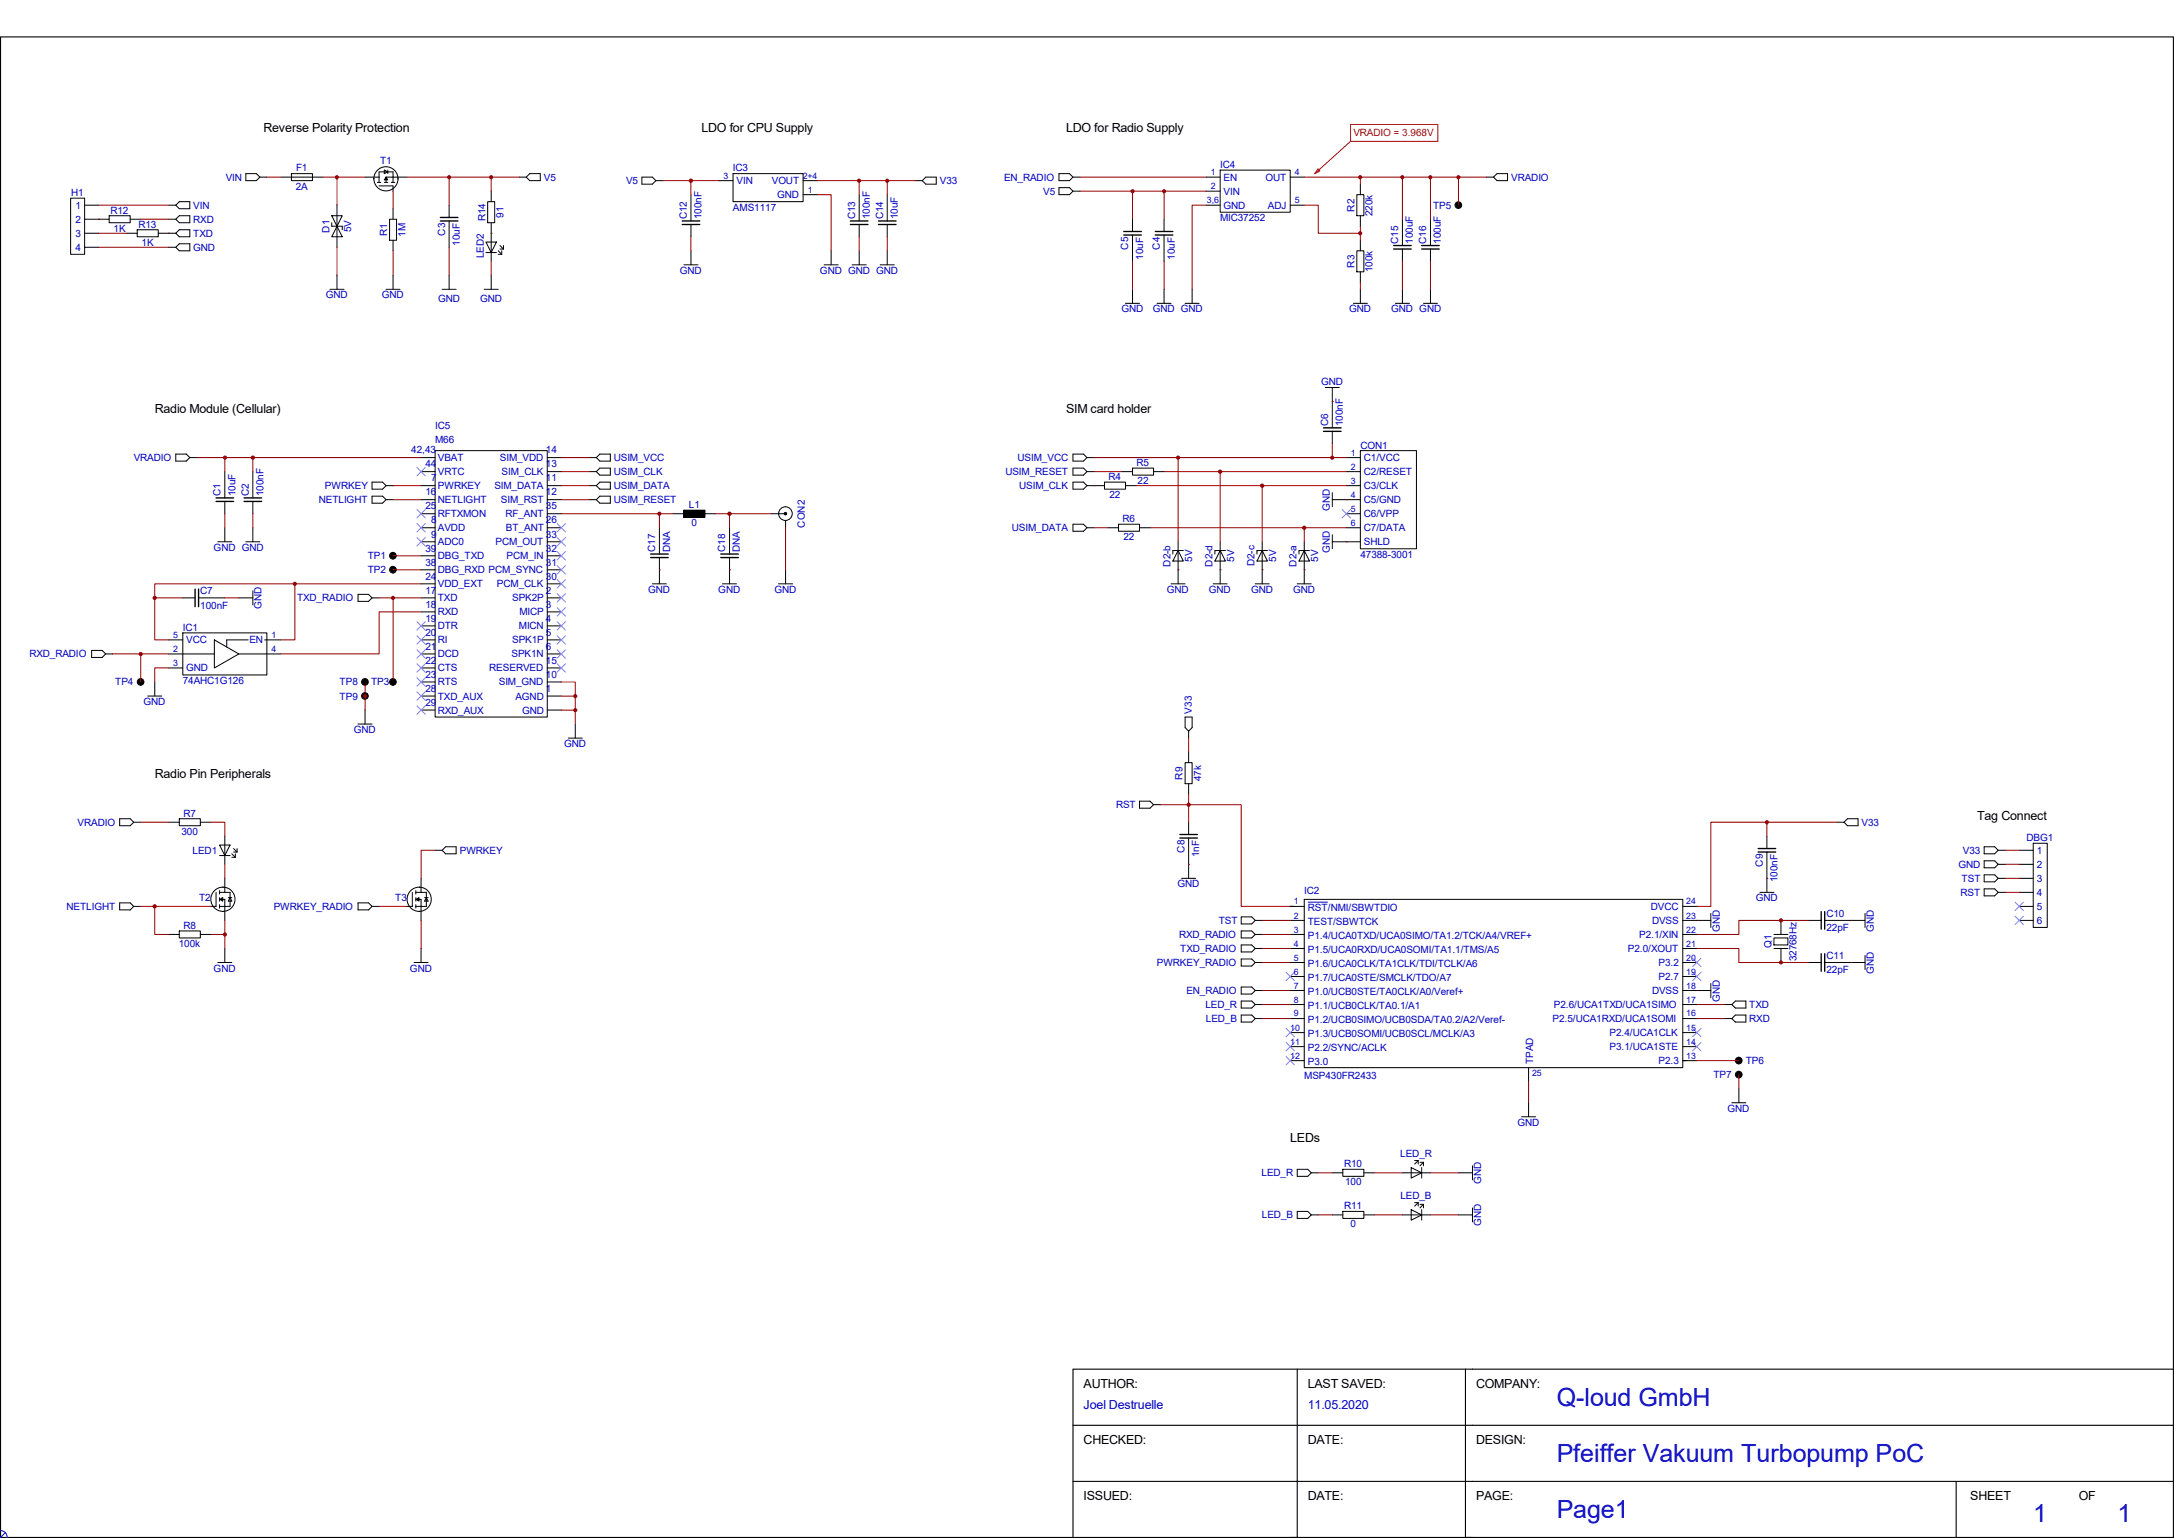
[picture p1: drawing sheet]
<svg xmlns="http://www.w3.org/2000/svg" width="420mm" height="297mm" viewBox="0 0 420 297" stroke-linecap="round" stroke-linejoin="round" font-family="sans-serif">
<path d="M.1 7.1h419.8v289.8h-419.8zM207.3 275.2h212.6M250.6 264.4v32.5h-1.3M283.1 264.4v32.5h1.4M419.9 264.4h-212.6v32.5M207.3 286.1h212.6M377.9 286.1v10.8" fill="none" stroke="#000" stroke-width=".21"/>
<g fill="none" stroke="#000" stroke-width=".19">
<path d="M13.6 38.3h2.7v10.8h-2.7zM16.3 39.6h2.8M32.6 39.6h1.4M34.6 38.9h2.1v1.4h-2.1l-.6-.7zM47.5 33.5h2l.7 .7-.7 .7h-2zM50.2 34.2h1.4M54.3 34.2h8.1M56.3 33.5h4.1v1.4h-4.1zM65.1 39.6v8.2M70.5 34.2h2.7M72.9 35.2h.7M73.2 35.2v-2h2.7v2"/>
<path d="M73.2 35.9h2.7v1M74.2 35.2h.7M74.2 32.9l.7 .3-.7 .3zM74.6 34.2l.3 .5h-.7zM74.6 34.2h4M74.6 34.2v1M74.9 32.9v.6M75.6 35.2h.7M86.8 39.6v2.4M94.2 38.9h1.4v4.1h-1.4zM94.9 36.9v2M100.3 34.2h1.4"/>
<path d="M101.7 34.2l.6-.7h2.1v1.4h-2.1zM124 34.2h2l.7 .7-.7 .7h-2zM126.7 34.9h1.4M133.5 37.6v5.1M138.9 34.9h2.7M141.6 33.5h13.5v5.4h-13.5zM155.1 34.9h2.8M155.1 37.6h2.8M166 37.6v5.1M171.4 37.6v5.1M176.8 34.9h1.4M178.8 34.2h2.1v1.4h-2.1l-.6-.7z"/>
<path d="M204.6 33.5h2l.7 .7-.7 .7h-2zM204.6 36.2h2l.7 .7-.7 .7h-2zM207.3 34.2h1.3M207.3 36.9h1.3M233 34.2h2.7M233 36.9h2.7M233 39.6h2.7M235.7 32.9h13.6v8.1h-13.6zM249.3 34.2h2.7M249.3 39.6h2.7M262.1 37.6h1.4v4.1h-1.4zM262.8 35.6v2"/>
<path d="M287.2 34.2h1.3M288.5 34.2l.7-.7h2v1.4h-2zM16.3 42.3h4.8M16.3 45h2.8M16.3 47.8h2.8M21.1 41.7h4.1v1.3h-4.1zM24.5 45h2M25.2 42.3h2M26.5 44.4h4.1v1.3h-4.1zM30.6 45h3.4M32.6 42.3h1.4M32.6 47.8h1.4"/>
<path d="M34 42.3l.6-.6h2.1v1.3h-2.1zM34 45l.6-.6h2.1v1.3h-2.1zM34.6 47.1h2.1v1.3h-2.1l-.6-.6zM63.7 55.9h2.8M64.1 41.7h2l-1 2zM64.1 43v.7h2v.7M65.1 43.7l1 2h-2zM65.1 53.2v2.7M74.6 55.9h2.7M75.3 42.3h1.3v4.1h-1.3zM75.9 40.3v2M75.9 46.4v2"/>
<path d="M75.9 53.2v2.7M85.4 55.9h2.7M86.8 42.7v5.1M86.8 53.2v2.7M93.5 55.9h2.7M93.9 46.7h2l-1 2.1zM93.9 48.8h2M94.9 43v7.5M94.9 53.2v2.7M96.2 49.1h.7M96.2 48.4l.7 .7M96.6 48.1h.7"/>
<path d="M96.6 47.4l.7 .7M96.9 48.4v.7M97.3 47.4v.7M132.1 51.1h2.7M133.5 43.4v2.3M133.5 48.4v2.7M159.2 51.1h2.7M160.6 48.4v2.7M164.6 51.1h2.7M166 43.4v2.3M166 48.4v2.7M170 51.1h2.8"/>
<path d="M171.4 43.4v2.3M171.4 48.4v2.7M217.4 58.6h2.7M218.8 42.3v2.4M218.8 45.4v5.1M218.8 55.9v2.7M223.5 58.6h2.7M224.9 42.3v2.4M224.9 45.4v5.1M224.9 55.9v2.7M228.9 58.6h2.8M230.3 55.9v2.7"/>
<path d="M261.4 58.6h2.8M262.1 48.4h1.4v4.1h-1.4zM262.8 41.7v2M262.8 46.4v2M262.8 52.5v2M262.8 55.9v2.7M269.6 58.6h2.7M270.9 42.3v5.1M270.9 48.1v2.4M270.9 55.9v2.7M275 58.6h2.7M276.3 42.3v5.1"/>
<path d="M276.3 48.1v2.4M276.3 55.9v2.7M256 74.8h2.7M257.4 74.8v7.8M34 87.7h2l.7 .7-.7 .6h-2zM36.7 88.4h1.3M43.4 91.1v5.1M43.4 96.8v2.4M48.8 91.1v5.1M48.8 96.8v2.4M71.9 93.1h2l.7 .7-.7 .7h-2zM71.9 95.8h2l.7 .7-.7 .7h-2z"/>
<path d="M74.6 93.8h1.3M74.6 96.5h1.3M81.3 88.4h2.8M81.3 93.8h2.8M81.3 91.1h2.8M81.3 96.5h2.8M81.3 99.2h2.8M84.1 87h21.6v51.5h-21.6zM105.7 88.4h2.7M105.7 93.8h2.7M105.7 91.1h2.7M105.7 96.5h2.7"/>
<path d="M105.7 99.2h2.7M113.8 88.4h1.4M113.8 93.8h1.4M113.8 91.1h1.4M113.8 96.5h1.4M115.9 87.7h2v1.3h-2l-.7-.6zM115.9 93.1h2v1.4h-2l-.7-.7zM115.9 90.4h2v1.4h-2l-.7-.7zM115.9 95.8h2v1.4h-2l-.7-.7zM130.1 99.2h2M132.1 98.5h4.1v1.4h-4.1zM136.2 99.2h2"/>
<path d="M149.1 99.2h2.7M207.3 87.7h2l.7 .7-.7 .6h-2zM207.3 90.4h2l.7 .7-.7 .7h-2zM207.3 93.1h2l.7 .7-.7 .7h-2zM210 88.4h1.3M210 93.8h3.4M210 91.1h1.3M213.4 93.1h4v1.4h-4zM216.8 91.1h2M217.4 93.8h2.1M218.8 90.4h4.1v1.4h-4.1zM222.9 91.1h2"/>
<path d="M257.4 83.3v2.4M257.4 95.1v2.8M257.4 96.5h5.4M260.1 88.4h2.7M260.1 93.8h2.7M260.1 91.1h2.7M260.1 99.2h2.7M262.8 87h10.8v19h-10.8zM35.3 115.5h2.4M38.4 115.5h5M42.1 104.6h2.7M43.4 101.9v2.7"/>
<path d="M46.1 115.5h2.7M47.5 104.6h2.7M48.8 101.9v2.7M48.8 114.1v2.7M69.2 114.8h2l.7 .7-.7 .6h-2zM71.9 115.5h1.3M81.3 104.6h2.8M81.3 101.9h2.8M81.3 112.7h2.8M81.3 115.5h2.8M81.3 107.3h2.8M81.3 110h2.8"/>
<path d="M81.3 118.2h2.8M105.7 104.6h2.7M105.7 101.9h2.7M105.7 112.7h2.7M105.7 115.5h2.7M105.7 107.3h2.7M105.7 110h2.7M105.7 118.2h2.7M126 112.7h2.7M127.4 101.9v5.1M127.4 107.7v5M139.6 112.7h2.7"/>
<path d="M140.9 101.9v5.1M140.9 107.7v5M150.4 112.7h2.7M151.8 100.6v1.3M151.8 110v2.7M207.3 101.2h2l.7 .7-.7 .7h-2zM210 101.9h1.3M214.1 101.9h2M216.1 101.2h4v1.4h-4zM220.1 101.9h2.1M226.2 112.7h2.7M227.6 106.3l1 2h-2z"/>
<path d="M227.6 104.6v8.1M228.6 106.3h-2v.7M234.4 112.7h2.7M235.7 106.3l1 2h-2zM235.7 104.6v8.1M236.7 106.3h-2v.7M242.5 112.7h2.7M243.8 106.3l1.1 2h-2.1zM243.8 104.6v8.1M244.9 106.3h-2.1v.7M250.6 112.7h2.7M252 106.3l1 2h-2.1z"/>
<path d="M252 104.6v8.1M253 106.3h-2.1v.7M257.4 104.6h5.4M257.4 103.3v2.7M260.1 101.9h2.7M17.7 125.6h2l.7 .7-.7 .7h-2zM20.4 126.3h1.4M28.5 134.4h2.7M29.9 131.7v2.7M32.6 126.3h8.8M32.6 123.6h2.7M32.6 129h2.7"/>
<path d="M35.3 122.2h16.3v8.1h-16.3zM41.4 123.6l4.7 2.7-4.7 2.7zM46.1 126.3h8.2M47.9 123.6h-4.1v1.3M51.1 123.6h3.2M69.2 139.8h2.7M70.5 137.1v2.7M81.3 134.4h2.8M81.3 126.3h2.8M81.3 123.6h2.8M81.3 129h2.8M81.3 120.9h2.8"/>
<path d="M81.3 131.7h2.8M81.3 137.1h2.8M105.7 134.4h2.7M105.7 126.3h2.7M105.7 123.6h2.7M105.7 129h2.7M105.7 120.9h2.7M105.7 131.7h2.7M105.7 137.1h2.7M111.1 139.8v2.7M228.9 138.5h1.4v2l-.7 .7-.7-.7zM23.1 158.1h2.1l.6 .7-.6 .7h-2.1z"/>
<path d="M25.8 158.8h1.4M32.6 158.8h2M34.6 158.1h4.1v1.4h-4.1zM38.7 158.8h2M109.8 142.5h2.7M220.1 154.7h2.1l.7 .7-.7 .7h-2.1zM222.9 155.4h1.3M228.9 147.3h1.4v4h-1.4zM229.6 141.2v1.3M229.6 145.2v2.1M229.6 151.3v2.1M229.6 158.8v2.4"/>
<path d="M354.9 158.8h1.3M356.9 158.1h2v1.4h-2l-.7-.7zM23.1 174.4h2.1l.6 .6-.6 .7h-2.1zM25.8 175h1.4M34.6 179.8h4.1v1.3h-4.1zM41.7 172.3v2.7h-1M42.4 163.2h2l-1 2zM42.4 173.7h1v4M42.4 172.3h2v2.7h-2M42.4 172v.7M42.4 173.3v.7M42.4 174.7v.7"/>
<path d="M42.4 165.2h2M42.5 173.7l.5-.4v.7zM43.4 161.5v5.4M43.4 169.6v2.7M44.1 173.3h.7M44.4 173.3l.4 .7h-.7zM44.8 165.6h.7M44.8 164.9l.7 .7M45.1 164.5h.7M45.1 163.9l.7 .6M45.5 164.9v.7M45.8 163.9v.6"/>
<path d="M69.2 174.4h2l.7 .6-.7 .7h-2zM71.9 175h1.3M79.7 172.3v2.7h-1.1M80.3 172.3h2.1v2.7h-2.1M80.3 173.7h1v4M80.3 172v.7M80.3 173.3v.7M80.3 174.7v.7M80.4 173.7l.5-.4v.7zM81.3 169.6v2.7M82 173.3h.7M82.4 173.3l.3 .7h-.7z"/>
<path d="M84.1 164.2h1.3M86.1 163.5h2v1.4h-2l-.7-.7zM228.3 169.6h2.7M229.6 161.8v7.8M239.8 177.1h2l.7 .6-.7 .7h-2zM239.8 179.8h2l.7 .7-.7 .6h-2zM242.5 177.7h1.3M249.3 175h2.7M249.3 177.7h2.7M252 173.7h73.1v32.5h-73.1zM325.1 175h2.7M325.1 177.7h5.4"/>
<path d="M330.5 176.4v2.7M340 172.3h2.7M341.3 161.5v2.4M341.3 164.5v7.8M344.1 177.7v2.8M349.5 177.7h2.3M352.5 177.7h7.8M360.3 176.4v2.7M383.3 163.5h2l.7 .7-.7 .7h-2zM383.3 166.2h2l.7 .7-.7 .7h-2zM383.3 168.9h2l.7 .7-.7 .7h-2zM383.3 171.7h2l.7 .6-.7 .7h-2z"/>
<path d="M386 164.2h1.4M386 169.6h1.4M386 172.3h1.4M386 166.9h1.4M390.1 175h2.7M390.1 164.2h2.7M390.1 169.6h2.7M390.1 172.3h2.7M390.1 166.9h2.7M390.1 177.7h2.7M392.8 162.8h2.7v16.3h-2.7zM32.6 180.5h2"/>
<path d="M38.7 180.5h2M42.1 185.9h2.7M43.4 183.2v2.7M80 185.9h2.7M81.3 183.2v2.7M239.8 190.6h2l.7 .7-.7 .7h-2zM239.8 182.5h2l.7 .7-.7 .6h-2zM239.8 185.2h2l.7 .7-.7 .7h-2zM239.8 193.3h2l.7 .7-.7 .7h-2zM239.8 196h2l.7 .7-.7 .7h-2zM242.5 185.9h1.3M242.5 191.3h1.3"/>
<path d="M242.5 180.5h1.3M242.5 183.2h1.3M242.5 196.7h1.3M242.5 194h1.3M249.3 185.9h2.7M249.3 191.3h2.7M249.3 180.5h2.7M249.3 183.2h2.7M249.3 196.7h2.7M249.3 194h2.7M249.3 188.6h2.7M249.3 199.4h2.7"/>
<path d="M325.1 185.9h2.7M325.1 191.3h5.4M325.1 180.5h2.7M325.1 183.2h2.7M325.1 196.7h2.7M325.1 194h2.7M325.1 188.6h2.7M325.1 199.4h2.7M330.5 189.9v2.7M333.2 196.7h1.4M333.2 194h1.4M335.2 196h2.1v1.4h-2.1l-.6-.7z"/>
<path d="M335.2 193.3h2.1v1.4h-2.1l-.6-.7zM342.7 181.1h2.7v1.4h-2.7zM342.7 180.5h2.7M342.7 183.2h2.7M344.1 183.2v2.7M349.5 185.9h2.3M352.5 185.9h7.8M360.3 184.5v2.7M249.3 204.8h2.7M249.3 202.1h2.7M293.9 215.7h2.8M295.3 206.2v2.7"/>
<path d="M295.3 213v2.7M325.1 204.8h2.7M325.1 202.1h2.7M334.6 213h2.7M335.9 210.2v2.8M250.6 225.8h2l.7 .7-.7 .7h-2zM250.6 233.9h2l.7 .7-.7 .7h-2zM253.3 226.5h1.4M253.3 234.6h1.4M257.4 226.5h2M257.4 234.6h2M259.4 225.8h4.1v1.4h-4.1z"/>
<path d="M259.4 233.9h4.1v1.4h-4.1zM263.5 226.5h2M263.5 234.6h2M270.9 226.5h5.4M270.9 234.6h5.4M272.6 233.6l2.1 1-2.1 1zM272.6 225.5l2.1 1-2.1 1zM273.3 232.2h.7M273.3 224.1h.7M274 224.1v.7M274 232.2v.7M274 232.2l-.7 .7"/>
<path d="M274 224.1l-.7 .7M274.3 232.6h.7M274.3 224.5h.7M274.7 225.5v2M274.7 233.6v2M275 224.5v.6M275 232.6v.7M275 232.6l-.7 .7M275 224.5l-.7 .6M281.8 226.5h2.7M281.8 234.6h2.7M284.5 225.1v2.7"/>
<path d="M284.5 233.3v2.7"/>
<circle cx="74.6" cy="34.5" r="2.33"/>
<circle cx="281.7" cy="39.6" r=".64"/>
<circle cx="151.7" cy="99.2" r="1.32"/>
<circle cx="151.7" cy="99.2" r=".24"/>
<circle cx="75.9" cy="110" r=".64"/>
<circle cx="75.9" cy="107.3" r=".64"/>
<circle cx="27.2" cy="131.7" r=".64"/>
<circle cx="70.5" cy="134.4" r=".64"/>
<circle cx="70.5" cy="131.7" r=".64"/>
<circle cx="75.9" cy="131.7" r=".64"/>
<circle cx="43.1" cy="173.7" r="2.34"/>
<circle cx="81" cy="173.7" r="2.34"/>
<circle cx="335.9" cy="204.8" r=".64"/>
<circle cx="335.9" cy="207.5" r=".64"/>
</g>
<g fill="none" stroke="#000" stroke-width=".26">
<path d="M85.1 42h3.4M85.1 42.7h3.4M131.8 42.7h3.4M131.8 43.4h3.4M164.3 42.7h3.4M164.3 43.4h3.4M169.7 42.7h3.4M169.7 43.4h3.4M217.1 44.7h3.4M217.1 45.4h3.4M223.2 44.7h3.4M223.2 45.4h3.4"/>
<path d="M269.2 48.1h3.4M269.2 47.4h3.4M274.7 48.1h3.3M274.7 47.4h3.3M41.7 96.8h3.4M41.7 96.2h3.4M47.2 96.8h3.3M47.2 96.2h3.3M255.7 83.3h3.4M255.7 82.6h3.4M37.7 113.8v3.4M38.4 113.8v3.4"/>
<path d="M125.7 107.7h3.4M125.7 107h3.4M139.2 107.7h3.4M139.2 107h3.4M227.9 161.2h3.4M227.9 161.8h3.4M339.7 163.9h3.3M339.7 164.5h3.3M351.8 176.1v3.3M352.5 176.1v3.3M351.8 184.2v3.4M352.5 184.2v3.4"/>
</g>
<g fill="#000">
<path d="M74.6 34.2l.3 .5h-.7zM42.5 173.7l.5-.4v.7zM80.4 173.7l.5-.4v.7z"/>
<path d="M132.1 98.5h4.1v1.4h-4.1z" fill-rule="evenodd"/>
<path d="M151.5 99.1l.3-.2 .2 .2v.2l-.2 .2-.3-.2z" fill-rule="evenodd"/>
<circle cx="281.8" cy="39.6" r=".68"/>
<circle cx="75.9" cy="107.3" r=".68"/>
<circle cx="75.9" cy="110" r=".68"/>
<circle cx="27.2" cy="131.7" r=".68"/>
<circle cx="70.5" cy="134.4" r=".68"/>
<circle cx="70.5" cy="131.7" r=".68"/>
<circle cx="75.9" cy="131.7" r=".68"/>
<circle cx="335.9" cy="204.8" r=".68"/>
<circle cx="335.9" cy="207.5" r=".68"/>
</g>
<circle cx="29.9" cy="115.5" r=".42" fill="#910000"/>
<path d="M80.5 98.4l1.7 1.6M82.2 98.4l-1.7 1.6" fill="none" stroke="#8080ff" stroke-width=".19"/>
<circle cx="262.8" cy="34.2" r=".4" fill="#910000"/>
<path d="M80.5 130.9l1.7 1.6M82.2 130.9l-1.7 1.6M327 201.3l1.6 1.6M328.6 201.3l-1.6 1.6" fill="none" stroke="#8080ff" stroke-width=".19"/>
<g fill="#910000">
<circle cx="65.1" cy="34.2" r=".4"/>
<circle cx="29.9" cy="175" r=".42"/>
</g>
<path d="M80.5 101.1l1.7 1.6M82.2 101.1l-1.7 1.6M248.5 198.6l1.6 1.6M250.1 198.6l-1.6 1.6" fill="none" stroke="#8080ff" stroke-width=".19"/>
<circle cx="252" cy="101.9" r=".42" fill="#910000"/>
<path d="M80.5 136.3l1.7 1.6M82.2 136.3l-1.7 1.6" fill="none" stroke="#8080ff" stroke-width=".19"/>
<g fill="#910000">
<circle cx="140.9" cy="99.2" r=".42"/>
<circle cx="86.8" cy="34.2" r=".4"/>
</g>
<path d="M80.5 90.3l1.7 1.6M82.2 90.3l-1.7 1.6M107.6 103.8l1.6 1.6M107.6 109.2l1.6 1.7M109.2 103.8l-1.6 1.6M109.2 109.2l-1.6 1.7" fill="none" stroke="#8080ff" stroke-width=".19"/>
<g fill="#910000">
<circle cx="235.7" cy="91.1" r=".42"/>
<circle cx="171.4" cy="34.9" r=".4"/>
</g>
<path d="M80.5 125.5l1.7 1.6M82.2 125.5l-1.7 1.6" fill="none" stroke="#8080ff" stroke-width=".19"/>
<g fill="#910000">
<circle cx="70.5" cy="134.4" r=".4"/>
<circle cx="27.2" cy="126.3" r=".4"/>
</g>
<path d="M107.6 120.1l1.6 1.6M109.2 120.1l-1.6 1.6M248.5 187.8l1.6 1.6M250.1 187.8l-1.6 1.6M248.5 201.3l1.6 1.6M250.1 201.3l-1.6 1.6" fill="none" stroke="#8080ff" stroke-width=".19"/>
<circle cx="243.8" cy="93.8" r=".42" fill="#910000"/>
<path d="M107.6 122.8l1.6 1.6M109.2 122.8l-1.6 1.6M389.3 174.2l1.6 1.7M390.9 174.2l-1.6 1.7M327 187.8l1.6 1.6M328.6 187.8l-1.6 1.6" fill="none" stroke="#8080ff" stroke-width=".19"/>
<circle cx="341.3" cy="158.8" r=".4" fill="#910000"/>
<path d="M107.6 117.4l1.6 1.6M109.2 117.4l-1.6 1.6M80.5 122.8l1.7 1.6M82.2 122.8l-1.7 1.6" fill="none" stroke="#8080ff" stroke-width=".19"/>
<circle cx="257.4" cy="88.4" r=".4" fill="#910000"/>
<path d="M107.6 101.1l1.6 1.6M109.2 101.1l-1.6 1.6" fill="none" stroke="#8080ff" stroke-width=".19"/>
<g fill="#910000">
<circle cx="166" cy="34.9" r=".4"/>
<circle cx="224.9" cy="36.9" r=".4"/>
</g>
<path d="M107.6 128.2l1.6 1.6M109.2 128.2l-1.6 1.6" fill="none" stroke="#8080ff" stroke-width=".19"/>
<g fill="#910000">
<circle cx="111.1" cy="134.4" r=".4"/>
<circle cx="56.9" cy="112.7" r=".4"/>
<circle cx="111.1" cy="137.1" r=".4"/>
<circle cx="133.5" cy="34.9" r=".42"/>
<circle cx="43.4" cy="88.4" r=".4"/>
</g>
<path d="M389.3 176.9l1.6 1.7M390.9 176.9l-1.6 1.7" fill="none" stroke="#8080ff" stroke-width=".19"/>
<circle cx="276.3" cy="34.2" r=".4" fill="#910000"/>
<path d="M107.6 106.5l1.6 1.6M109.2 106.5l-1.6 1.6M80.5 133.6l1.7 1.6M82.2 133.6l-1.7 1.6" fill="none" stroke="#8080ff" stroke-width=".19"/>
<g fill="#910000">
<circle cx="262.8" cy="45" r=".4"/>
<circle cx="227.6" cy="88.4" r=".4"/>
</g>
<path d="M80.5 103.8l1.7 1.6M82.2 103.8l-1.7 1.6" fill="none" stroke="#8080ff" stroke-width=".19"/>
<g fill="#910000">
<circle cx="344.1" cy="177.7" r=".4"/>
<circle cx="127.4" cy="99.2" r=".4"/>
<circle cx="75.9" cy="115.5" r=".4"/>
</g>
<path d="M259.3 98.4l1.6 1.6M260.9 98.4l-1.6 1.6M80.5 120.1l1.7 1.6M80.5 128.2l1.7 1.6M82.2 120.1l-1.7 1.6M82.2 128.2l-1.7 1.6" fill="none" stroke="#8080ff" stroke-width=".19"/>
<circle cx="229.6" cy="155.4" r=".4" fill="#910000"/>
<path d="M107.6 111.9l1.6 1.7M107.6 114.6l1.6 1.7M109.2 111.9l-1.6 1.7M109.2 114.6l-1.6 1.7M327 185.1l1.6 1.6M328.6 185.1l-1.6 1.6" fill="none" stroke="#8080ff" stroke-width=".19"/>
<circle cx="43.4" cy="180.5" r=".4" fill="#910000"/>
<path d="M248.5 204l1.6 1.6M250.1 204l-1.6 1.6" fill="none" stroke="#8080ff" stroke-width=".19"/>
<g fill="#910000">
<circle cx="218.8" cy="36.9" r=".4"/>
<circle cx="344.1" cy="185.9" r=".4"/>
</g>
<path d="M107.6 125.5l1.6 1.6M109.2 125.5l-1.6 1.6" fill="none" stroke="#8080ff" stroke-width=".19"/>
<g fill="#910000">
<circle cx="281.7" cy="34.2" r=".4"/>
<circle cx="48.8" cy="88.4" r=".42"/>
</g>
<path d="M327 198.6l1.6 1.6M328.6 198.6l-1.6 1.6" fill="none" stroke="#8080ff" stroke-width=".19"/>
<g fill="#910000">
<circle cx="270.9" cy="34.2" r=".4"/>
<circle cx="94.9" cy="34.2" r=".4"/>
</g>
<path d="M252.7 174.2h3.8M0 295.6a1.35 1.35 0 0 1 1.4 1.3v.1M0 296.8l.2 .2M1.1 296l-1.1 1" fill="none" stroke="#0000c0" stroke-width=".19"/>
<g fill="none" stroke="#910000" stroke-width=".19">
<path d="M19.1 39.6h13.5M51.6 34.2h2.7M62.4 34.2h8.1M65.1 34.2v5.4M75.9 36.9v3.4M78.6 34.2h21.7M86.8 34.2v5.4M94.9 34.2v2.7M128.1 34.9h10.8M133.5 34.9v2.7M157.9 37.6h2.7v10.8M157.9 34.9h18.9"/>
<path d="M166 34.9v2.7M171.4 34.9v2.7M208.6 36.9h24.4M208.6 34.2h24.4M218.8 36.9v5.4M224.9 36.9v5.4M233 39.6h-2.7v16.3M252 39.6h2.7v5.4h8.1M252 34.2h35.2M262.8 34.2v1.4M270.9 34.2v8.1M276.3 34.2v8.1"/>
<path d="M281.8 34.2v5.4M19.1 42.3h.1M19.1 45h5.4M19.1 47.8h13.5M27.2 42.3h5.4M32.6 45h.1M65.1 47.8v5.4M75.9 48.4v4.8M86.8 47.8v5.4M94.9 45h.1M94.9 50.5v2.7M133.5 45.7v2.7"/>
<path d="M166 45.7v2.7M171.4 45.7v2.7M218.8 50.5v5.4M224.9 50.5v5.4M262.8 43.7v2.7M262.8 54.5v1.4M270.9 50.5v5.4M276.3 50.5v5.4M257.4 77.5h.1M38 88.4h43.3M43.4 88.4v2.7M43.4 99.2v2.7"/>
<path d="M48.8 88.4v2.7M48.8 99.2v2.7M75.9 93.8h5.4M75.9 96.5h5.4M108.4 91.1h5.4M108.4 88.4h5.4M108.4 93.8h5.4M108.4 99.2h21.7M108.4 96.5h5.4M127.4 99.2v2.7M138.2 99.2h10.9M140.9 99.2v2.7"/>
<path d="M211.3 93.8h.1M211.3 91.1h5.5M211.3 88.4h48.8M219.5 93.8h40.6M224.9 91.1h35.2M227.6 88.4v16.2M235.7 91.1v13.5M243.8 93.8v10.8M257.4 85.7v2.7M260.1 96.5h.1M29.9 115.5v8.1h2.7M29.9 115.5h5.4"/>
<path d="M43.4 115.5h2.7M57 112.7h-27.1v2.8M57 112.7v10.9h-2.7M57 112.7h24.3M73.2 115.5h8.1M75.9 110h5.4M75.9 115.5v16.2M75.9 107.3h5.4M81.3 118.2h-8.1v8.1h-18.9M127.4 110h.1M140.9 110h.1M151.8 101.9v8.1"/>
<path d="M211.3 101.9h2.8M222.2 101.9h37.9M227.6 110h.1M235.7 110h.1M243.8 110h.1M252 110h.1M252 101.9v2.7M260.1 104.6h.1M21.8 126.3h10.8M27.2 126.3v5.4M32.6 129h-2.7v2.7M70.5 131.7v5.4"/>
<path d="M108.4 131.7h2.7v2.7M108.4 134.4h2.7M108.4 137.1h2.7M111.1 134.4v5.4M27.2 158.8h5.4M40.7 158.8h2.7v2.7M224.2 155.4h15.6v19.6h9.5M229.6 142.5v2.7M229.6 153.4v5.4M341.3 158.8h-10.8v16.2h-2.7M341.3 158.8h13.6M341.3 158.8v2.7"/>
<path d="M27.2 175h13.5M29.9 175v5.5h2.7M43.4 166.9v2.7M43.4 177.7v5.5M73.2 175h5.4M81.3 177.7v5.5M84.1 164.2h-2.8v5.4M229.6 166.9h.1M243.8 177.7h5.5M327.8 177.7h.1M341.3 169.6h.1M349.5 177.7h-13.6v2.8h-8.1"/>
<path d="M357.6 177.7h.1M387.4 169.6h2.7M387.4 166.9h2.7M387.4 172.3h2.7M387.4 164.2h2.7M40.7 180.5h2.7M243.8 196.7h5.5M243.8 185.9h5.5M243.8 183.2h5.5M243.8 194h5.5M243.8 180.5h5.5M243.8 191.3h5.5"/>
<path d="M327.8 183.2h8.1v2.7h13.6M327.8 191.3h.1M327.8 196.7h5.4M327.8 194h5.4M357.6 185.9h.1M295.3 208.9v4.1M327.8 204.8h8.1M335.9 207.5v2.7M254.7 234.6h2.7M254.7 226.5h2.7M265.5 234.6h5.4M265.5 226.5h5.4"/>
<path d="M276.3 234.6h5.5M276.3 226.5h5.5"/>
</g>
<path d="M254.6 32.6l.4 .4-1 .5zM260.9 27.3l-6.9 6.2" fill="none" stroke="#f00" stroke-width=".19"/>
<path d="M260.9 24h16.9v3.3h-16.9z" fill-rule="evenodd" fill="#fff"/>
<path d="M260.9 24h16.9v3.3h-16.9z" fill="none" stroke="#f00" stroke-width=".19"/>
<g font-size="4.8" fill="#0000c0">
<text x="300.7" y="271.5">Q-loud GmbH</text>
<text x="300.7" y="282.3">Pfeiffer Vakuum Turbopump PoC</text>
<text x="300.7" y="293.2">Page1</text>
<text x="392.8" y="293.8">1</text>
<text x="409.1" y="293.8">1</text>
</g>
<g font-size="2.4">
<text x="50.9" y="25.6">Reverse Polarity Protection</text>
<text x="135.5" y="25.6">LDO for CPU Supply</text>
<text x="206" y="25.6">LDO for Radio Supply</text>
<text x="29.9" y="79.8">Radio Module (Cellular)</text>
<text x="206" y="79.8">SIM card holder</text>
<text x="29.9" y="150.2">Radio Pin Peripherals</text>
<text x="382" y="158.3">Tag Connect</text>
<text x="249.3" y="220.6">LEDs</text>
<text x="209.3" y="268">AUTHOR:</text>
<text x="252.6" y="268">LAST SAVED:</text>
<text x="285.2" y="268">COMPANY:</text>
<text x="209.3" y="278.8">CHECKED:</text>
<text x="252.6" y="278.8">DATE:</text>
<text x="285.2" y="278.8">DESIGN:</text>
<text x="209.3" y="289.6">ISSUED:</text>
<text x="252.6" y="289.6">DATE:</text>
<text x="285.2" y="289.6">PAGE:</text>
<text x="380.6" y="289.6">SHEET</text>
<text x="401.6" y="289.6">OF</text>
</g>
<g font-size="2.4" fill="#0000c0">
<text x="209.3" y="272">Joel Destruelle</text>
<text x="252.6" y="272">11.05.2020</text>
</g>
<text font-size="1.9" fill="#f00" x="261.5" y="26.3">VRADIO = 3.968V</text>
<g font-size="1.9" fill="#0000c0">
<text x="43.6" y="34.9">VIN</text>
<text x="57.2" y="33.1">F1</text>
<text x="73.4" y="31.8">T1</text>
<text x="105.1" y="34.9">V5</text>
<text x="120.9" y="35.6">V5</text>
<text x="141.6" y="33.1">IC3</text>
<text x="142.3" y="35.6">VIN</text>
<text x="149.1" y="35.6">VOUT</text>
<text x="181.6" y="35.6">V33</text>
<text x="194" y="34.9">EN_RADIO</text>
<text x="235.7" y="32.4">IC4</text>
<text x="236.4" y="34.9">EN</text>
<text x="244.5" y="34.9">OUT</text>
<text x="291.9" y="34.9">VRADIO</text>
<text x="13.8" y="37.8">H1</text>
<text x="14.6" y="40.3">1</text>
<text x="21.3" y="41.2">R12</text>
<text x="37.3" y="40.3">VIN</text>
<text x="57.1" y="36.6">2A</text>
<text x="141.6" y="40.7">AMS1117</text>
<text x="150.2" y="38.3">GND</text>
<text x="201.5" y="37.6">V5</text>
<text x="236.4" y="40.3">GND</text>
<text x="236.4" y="37.6">VIN</text>
<text x="244.9" y="40.3">ADJ</text>
<text x="261.7" y="40.9" transform="rotate(-90 261.7 40.9)">R2</text>
<text x="265.2" y="41.7" transform="rotate(-90 265.2 41.7)">220k</text>
<text x="276.9" y="40.3">TP5</text>
<text x="14.6" y="43">2</text>
<text x="14.6" y="45.7">3</text>
<text x="21.9" y="44.7">1K</text>
<text x="26.8" y="43.9">R13</text>
<text x="27.3" y="47.5">1K</text>
<text x="37.3" y="43">RXD</text>
<text x="37.3" y="45.7">TXD</text>
<text x="63.6" y="44.9" transform="rotate(-90 63.6 44.9)">D1</text>
<text x="67.8" y="44.9" transform="rotate(-90 67.8 44.9)">5V</text>
<text x="74.8" y="45.6" transform="rotate(-90 74.8 45.6)">R1</text>
<text x="78.3" y="45.7" transform="rotate(-90 78.3 45.7)">1M</text>
<text x="86" y="45.5" transform="rotate(-90 86 45.5)">C3</text>
<text x="88.8" y="47.4" transform="rotate(-90 88.8 47.4)">10uF</text>
<text x="93.8" y="42.8" transform="rotate(-90 93.8 42.8)">R14</text>
<text x="97.3" y="42.1" transform="rotate(-90 97.3 42.1)">91</text>
<text x="132.7" y="42.3" transform="rotate(-90 132.7 42.3)">C12</text>
<text x="135.5" y="42.3" transform="rotate(-90 135.5 42.3)">100nF</text>
<text x="165.2" y="42.3" transform="rotate(-90 165.2 42.3)">C13</text>
<text x="168" y="42.3" transform="rotate(-90 168 42.3)">100nF</text>
<text x="170.6" y="42.3" transform="rotate(-90 170.6 42.3)">C14</text>
<text x="173.4" y="42.3" transform="rotate(-90 173.4 42.3)">10uF</text>
<text x="235.7" y="42.7">MIC37252</text>
<text x="270.1" y="47.1" transform="rotate(-90 270.1 47.1)">C15</text>
<text x="273" y="47.1" transform="rotate(-90 273 47.1)">100uF</text>
<text x="275.5" y="47.1" transform="rotate(-90 275.5 47.1)">C16</text>
<text x="278.4" y="47.1" transform="rotate(-90 278.4 47.1)">100uF</text>
<text x="14.6" y="48.4">4</text>
<text x="37.3" y="48.4">GND</text>
<text x="93.5" y="49.9" transform="rotate(-90 93.5 49.9)">LED2</text>
<text x="131.3" y="52.9">GND</text>
<text x="158.4" y="52.9">GND GND GND</text>
<text x="218" y="48.2" transform="rotate(-90 218 48.2)">C5</text>
<text x="220.9" y="50.1" transform="rotate(-90 220.9 50.1)">10uF</text>
<text x="224.1" y="48.2" transform="rotate(-90 224.1 48.2)">C4</text>
<text x="226.9" y="50.1" transform="rotate(-90 226.9 50.1)">10uF</text>
<text x="261.7" y="51.7" transform="rotate(-90 261.7 51.7)">R3</text>
<text x="265.2" y="52.6" transform="rotate(-90 265.2 52.6)">100k</text>
<text x="62.9" y="57.6">GND</text>
<text x="73.8" y="57.6">GND</text>
<text x="84.6" y="58.3">GND</text>
<text x="92.8" y="58.3">GND</text>
<text x="216.7" y="60.3">GND</text>
<text x="222.7" y="60.3">GND GND</text>
<text x="260.6" y="60.3">GND</text>
<text x="268.8" y="60.3">GND GND</text>
<text x="255.2" y="74.4">GND</text>
<text x="84.1" y="82.8">IC5</text>
<text x="256.6" y="82.3" transform="rotate(-90 256.6 82.3)">C6</text>
<text x="259.4" y="82.3" transform="rotate(-90 259.4 82.3)">100nF</text>
<text x="25.8" y="89">VRADIO</text>
<text x="79.5" y="87.5">42,43</text>
<text x="84.1" y="85.5">M66</text>
<text x="84.6" y="89">VBAT</text>
<text x="96.6" y="89">SIM_VDD</text>
<text x="105.5" y="87.5">14</text>
<text x="118.6" y="89">USIM_VCC</text>
<text x="196.6" y="89">USIM_VCC</text>
<text x="219.6" y="90">R5</text>
<text x="262.8" y="86.6">CON1</text>
<text x="263.5" y="89">C1/VCC</text>
<text x="42.6" y="95.8" transform="rotate(-90 42.6 95.8)">C1</text>
<text x="45.5" y="95.8" transform="rotate(-90 45.5 95.8)">10uF</text>
<text x="48" y="95.8" transform="rotate(-90 48 95.8)">C2</text>
<text x="50.9" y="95.8" transform="rotate(-90 50.9 95.8)">100nF</text>
<text x="62.8" y="94.4">PWRKEY</text>
<text x="82.2" y="95.7">16</text>
<text x="82.2" y="90.3">44</text>
<text x="83.3" y="93">7</text>
<text x="84.6" y="91.7">VRTC</text>
<text x="84.6" y="94.4">PWRKEY</text>
<text x="95.5" y="94.4">SIM_DATA</text>
<text x="96.9" y="91.7">SIM_CLK</text>
<text x="105.5" y="95.7">12</text>
<text x="105.5" y="90.3">13</text>
<text x="105.5" y="93">11</text>
<text x="118.6" y="91.7">USIM_CLK</text>
<text x="118.6" y="94.4">USIM_DATA</text>
<text x="194.2" y="91.7">USIM_RESET</text>
<text x="196.9" y="94.4">USIM_CLK</text>
<text x="214.2" y="92.7">R4</text>
<text x="219.8" y="93.5">22</text>
<text x="263.5" y="91.7">C2/RESET</text>
<text x="263.5" y="94.4">C3/CLK</text>
<text x="61.6" y="97.2">NETLIGHT</text>
<text x="82.2" y="98.4">25</text>
<text x="83.3" y="101.1">8</text>
<text x="84.6" y="99.9">RFTXMON</text>
<text x="84.6" y="97.2">NETLIGHT</text>
<text x="96.8" y="97.2">SIM_RST</text>
<text x="97.7" y="99.9">RF_ANT</text>
<text x="105.5" y="101.1">26</text>
<text x="105.5" y="98.4">35</text>
<text x="118.6" y="97.2">USIM_RESET</text>
<text x="133.1" y="98.1">L1</text>
<text x="133.6" y="101.6">0</text>
<text x="155.5" y="101.9" transform="rotate(-90 155.5 101.9)">CON2</text>
<text x="214.3" y="96.2">22</text>
<text x="216.9" y="100.8">R6</text>
<text x="256.9" y="98.6" transform="rotate(-90 256.9 98.6)">GND</text>
<text x="263.5" y="99.9">C6/VPP</text>
<text x="263.5" y="97.2">C5/GND</text>
<text x="41.3" y="106.4">GND GND</text>
<text x="71" y="108">TP1</text>
<text x="82.2" y="106.5">39</text>
<text x="83.3" y="103.8">9</text>
<text x="84.6" y="102.6">AVDD</text>
<text x="84.6" y="108">DBG_TXD</text>
<text x="84.6" y="105.3">ADC0</text>
<text x="95.7" y="105.3">PCM_OUT</text>
<text x="97.7" y="102.6">BT_ANT</text>
<text x="97.9" y="108">PCM_IN</text>
<text x="105.5" y="106.5">32</text>
<text x="105.5" y="103.8">33</text>
<text x="126.6" y="106.6" transform="rotate(-90 126.6 106.6)">C17</text>
<text x="129.5" y="106.6" transform="rotate(-90 129.5 106.6)">DNA</text>
<text x="140.1" y="106.6" transform="rotate(-90 140.1 106.6)">C18</text>
<text x="143" y="106.6" transform="rotate(-90 143 106.6)">DNA</text>
<text x="195.5" y="102.6">USIM_DATA</text>
<text x="217" y="104.4">22</text>
<text x="256.9" y="106.8" transform="rotate(-90 256.9 106.8)">GND</text>
<text x="262.8" y="107.7">47388-3001</text>
<text x="263.5" y="102.6">C7/DATA</text>
<text x="263.5" y="105.3">SHLD</text>
<text x="71" y="110.7">TP2</text>
<text x="82.2" y="111.9">24</text>
<text x="82.2" y="109.2">38</text>
<text x="84.6" y="113.4">VDD_EXT</text>
<text x="84.6" y="110.7">DBG_RXD PCM_SYNC</text>
<text x="96" y="113.4">PCM_CLK</text>
<text x="105.5" y="111.9">30</text>
<text x="105.5" y="109.2">31</text>
<text x="226.1" y="109.4" transform="rotate(-90 226.1 109.4)">D2-b</text>
<text x="230.3" y="108.5" transform="rotate(-90 230.3 108.5)">5V</text>
<text x="234.2" y="109.4" transform="rotate(-90 234.2 109.4)">D2-d</text>
<text x="238.4" y="108.5" transform="rotate(-90 238.4 108.5)">5V</text>
<text x="242.4" y="109.4" transform="rotate(-90 242.4 109.4)">D2-c</text>
<text x="246.5" y="108.5" transform="rotate(-90 246.5 108.5)">5V</text>
<text x="250.5" y="109.4" transform="rotate(-90 250.5 109.4)">D2-a</text>
<text x="254.7" y="108.5" transform="rotate(-90 254.7 108.5)">5V</text>
<text x="38.7" y="114.7">C7</text>
<text x="38.7" y="117.5">100nF</text>
<text x="50.5" y="117.6" transform="rotate(-90 50.5 117.6)">GND</text>
<text x="57.4" y="116.1">TXD_RADIO</text>
<text x="82.2" y="117.3">18</text>
<text x="82.2" y="114.6">17</text>
<text x="84.6" y="118.8">RXD</text>
<text x="84.6" y="116.1">TXD</text>
<text x="98.9" y="116.1">SPK2P</text>
<text x="100.3" y="118.8">MICP</text>
<text x="105.5" y="114.6">2</text>
<text x="105.5" y="117.3">3</text>
<text x="125.2" y="114.5">GND</text>
<text x="138.8" y="114.5">GND</text>
<text x="149.6" y="114.5">GND</text>
<text x="225.4" y="114.5">GND</text>
<text x="233.6" y="114.5">GND</text>
<text x="241.7" y="114.5">GND</text>
<text x="249.8" y="114.5">GND</text>
<text x="35.3" y="121.8">IC1</text>
<text x="36" y="124.2">VCC</text>
<text x="48.2" y="124.2">EN</text>
<text x="82.2" y="125.5">21</text>
<text x="82.2" y="122.8">20</text>
<text x="82.2" y="120.1">19</text>
<text x="84.6" y="121.5">DTR</text>
<text x="84.6" y="124.2">RI</text>
<text x="98.9" y="124.2">SPK1P</text>
<text x="100.2" y="121.5">MICN</text>
<text x="105.5" y="125.5">6</text>
<text x="105.5" y="120.1">4</text>
<text x="105.5" y="122.8">5</text>
<text x="5.7" y="127">RXD_RADIO</text>
<text x="36" y="129.7">GND</text>
<text x="82.2" y="128.2">22</text>
<text x="82.2" y="130.9">23</text>
<text x="84.6" y="127">DCD</text>
<text x="84.6" y="129.7">CTS</text>
<text x="94.5" y="129.7">RESERVED</text>
<text x="98.8" y="127">SPK1N</text>
<text x="105.5" y="130.9">10</text>
<text x="105.5" y="128.2">15</text>
<text x="22.3" y="132.4">TP4</text>
<text x="27.7" y="136.1">GND</text>
<text x="35.3" y="132.1">74AHC1G126</text>
<text x="65.6" y="132.4">TP8</text>
<text x="65.6" y="135.1">TP9</text>
<text x="71.7" y="132.4">TP3</text>
<text x="82.2" y="136.3">29</text>
<text x="82.2" y="133.6">28</text>
<text x="84.6" y="135.1">TXD_AUX</text>
<text x="84.6" y="137.8">RXD_AUX</text>
<text x="84.6" y="132.4">RTS</text>
<text x="96.4" y="132.4">SIM_GND</text>
<text x="99.6" y="135.1">AGND</text>
<text x="100.9" y="137.8">GND</text>
<text x="105.5" y="133.6">1</text>
<text x="230.2" y="137.8" transform="rotate(-90 230.2 137.8)">V33</text>
<text x="68.4" y="141.6">GND</text>
<text x="109" y="144.3">GND</text>
<text x="228.5" y="150.5" transform="rotate(-90 228.5 150.5)">R9</text>
<text x="232" y="150.9" transform="rotate(-90 232 150.9)">47k</text>
<text x="15" y="159.5">VRADIO</text>
<text x="35.1" y="161.2">300</text>
<text x="35.4" y="157.7">R7</text>
<text x="215.6" y="156.1">RST</text>
<text x="359.6" y="159.5">V33</text>
<text x="37.2" y="164.9">LED1</text>
<text x="88.8" y="164.9">PWRKEY</text>
<text x="228.8" y="164.6" transform="rotate(-90 228.8 164.6)">C8</text>
<text x="231.7" y="165.5" transform="rotate(-90 231.7 165.5)">1nF</text>
<text x="340.5" y="167.3" transform="rotate(-90 340.5 167.3)">C9</text>
<text x="378.3" y="167.6">GND</text>
<text x="379.2" y="164.9">V33</text>
<text x="391.5" y="162.4">DBG1</text>
<text x="393.5" y="164.9">1</text>
<text x="393.5" y="167.6">2</text>
<text x="38.5" y="173.9">T2</text>
<text x="76.4" y="173.9">T3</text>
<text x="227.5" y="171.4">GND</text>
<text x="252" y="172.6">IC2</text>
<text x="343.4" y="170.4" transform="rotate(-90 343.4 170.4)">100nF</text>
<text x="378.8" y="173">RST</text>
<text x="379" y="170.3">TST</text>
<text x="393.5" y="170.3">3</text>
<text x="393.5" y="173">4</text>
<text x="12.9" y="175.7">NETLIGHT</text>
<text x="35.4" y="179.4">R8</text>
<text x="52.9" y="175.7">PWRKEY_RADIO</text>
<text x="235.5" y="178.4">TST</text>
<text x="252.6" y="176">RST/NMI/SBWTDIO</text>
<text x="252.6" y="178.7">TEST/SBWTCK</text>
<text x="318.9" y="175.7">DVCC</text>
<text x="319.2" y="178.4">DVSS</text>
<text x="332.2" y="179.9" transform="rotate(-90 332.2 179.9)">GND</text>
<text x="339.2" y="174.1">GND</text>
<text x="352.8" y="177">C10</text>
<text x="352.8" y="179.8">22pF</text>
<text x="362" y="179.9" transform="rotate(-90 362 179.9)">GND</text>
<text x="393.5" y="178.4">6</text>
<text x="393.5" y="175.7">5</text>
<text x="34.5" y="182.9">100k</text>
<text x="227.8" y="181.1">RXD_RADIO</text>
<text x="228" y="183.8">TXD_RADIO</text>
<text x="252.6" y="181.4">P1.4/UCA0TXD/UCA0SIMO/TA1.2/TCK/A4/VREF+</text>
<text x="252.6" y="184.1">P1.5/UCA0RXD/UCA0SOMI/TA1.1/TMS/A5</text>
<text x="314.5" y="183.8">P2.0/XOUT</text>
<text x="316.7" y="181.1">P2.1/XIN</text>
<text x="342.2" y="183.1" transform="rotate(-90 342.2 183.1)">Q1</text>
<text x="347.1" y="185.7" transform="rotate(-90 347.1 185.7)">32768Hz</text>
<text x="352.8" y="185.1">C11</text>
<text x="41.3" y="187.6">GND</text>
<text x="79.2" y="187.6">GND</text>
<text x="223.5" y="186.5">PWRKEY_RADIO</text>
<text x="229.2" y="191.9">EN_RADIO</text>
<text x="252.6" y="186.8">P1.6/UCA0CLK/TA1CLK/TDI/TCLK/A6</text>
<text x="252.6" y="189.5">P1.7/UCA0STE/SMCLK/TDO/A7</text>
<text x="319.2" y="191.9">DVSS</text>
<text x="320.4" y="189.2">P2.7</text>
<text x="320.4" y="186.5">P3.2</text>
<text x="352.8" y="188">22pF</text>
<text x="362" y="188" transform="rotate(-90 362 188)">GND</text>
<text x="232.9" y="194.6">LED_R</text>
<text x="233" y="197.4">LED_B</text>
<text x="252.6" y="197.6">P1.2/UCB0SIMO/UCB0SDA/TA0.2/A2/Veref-</text>
<text x="252.6" y="194.9">P1.1/UCB0CLK/TA0.1/A1</text>
<text x="252.6" y="192.2">P1.0/UCB0STE/TA0CLK/A0/Veref+</text>
<text x="299.9" y="197.4">P2.5/UCA1RXD/UCA1SOMI</text>
<text x="300.2" y="194.6">P2.6/UCA1TXD/UCA1SIMO</text>
<text x="332.2" y="193.5" transform="rotate(-90 332.2 193.5)">GND</text>
<text x="337.9" y="194.6">TXD</text>
<text x="337.9" y="197.4">RXD</text>
<text x="252.6" y="203">P2.2/SYNC/ACLK</text>
<text x="252.6" y="200.3">P1.3/UCB0SOMI/UCB0SCL/MCLK/A3</text>
<text x="310.9" y="200.1">P2.4/UCA1CLK</text>
<text x="310.9" y="202.8">P3.1/UCA1STE</text>
<text x="252" y="208.4">MSP430FR2433</text>
<text x="252.6" y="205.7">P3.0</text>
<text x="296.2" y="205.5" transform="rotate(-90 296.2 205.5)">TPAD</text>
<text x="320.4" y="205.5">P2.3</text>
<text x="331" y="208.2">TP7</text>
<text x="337.3" y="205.5">TP6</text>
<text x="333.8" y="214.7">GND</text>
<text x="293.2" y="217.4">GND</text>
<text x="243.7" y="227.2">LED_R</text>
<text x="259.7" y="225.4">R10</text>
<text x="270.5" y="223.4">LED_R</text>
<text x="259.7" y="233.5">R11</text>
<text x="259.8" y="228.9">100</text>
<text x="270.6" y="231.5">LED_B</text>
<text x="286.2" y="228.6" transform="rotate(-90 286.2 228.6)">GND</text>
<text x="243.8" y="235.3">LED_B</text>
<text x="260.9" y="237">0</text>
<text x="286.2" y="236.8" transform="rotate(-90 286.2 236.8)">GND</text>
</g>
<g font-size="1.7" fill="#0000c0">
<text x="139.8" y="34.5">3</text>
<text x="155.1" y="34.5">2+4</text>
<text x="233.9" y="33.8">1</text>
<text x="250.1" y="33.8">4</text>
<text x="156" y="37.2">1</text>
<text x="233.2" y="39.2">3,6</text>
<text x="233.9" y="36.5">2</text>
<text x="250.1" y="39.2">5</text>
<text x="261" y="88">1</text>
<text x="261" y="90.7">2</text>
<text x="261" y="93.4">3</text>
<text x="261" y="101.5">6</text>
<text x="261" y="96.1">4</text>
<text x="261" y="98.8">5</text>
<text x="33.5" y="125.9">2</text>
<text x="33.5" y="123.2">5</text>
<text x="52.5" y="125.9">4</text>
<text x="52.5" y="123.2">1</text>
<text x="33.5" y="128.6">3</text>
<text x="249.9" y="177.4">2</text>
<text x="249.9" y="174.7">1</text>
<text x="325.8" y="177.4">23</text>
<text x="325.8" y="174.7">24</text>
<text x="249.9" y="185.5">5</text>
<text x="249.9" y="180.1">3</text>
<text x="249.9" y="182.8">4</text>
<text x="325.8" y="182.8">21</text>
<text x="325.8" y="185.5">20</text>
<text x="325.8" y="180.1">22</text>
<text x="249.9" y="190.9">7</text>
<text x="249.9" y="188.2">6</text>
<text x="325.8" y="188.2">19</text>
<text x="325.8" y="190.9">18</text>
<text x="249.9" y="193.6">8</text>
<text x="249.9" y="196.3">9</text>
<text x="325.8" y="196.3">16</text>
<text x="325.8" y="193.6">17</text>
<text x="249.3" y="201.7">11</text>
<text x="249.3" y="199">10</text>
<text x="325.8" y="201.7">14</text>
<text x="325.8" y="199">15</text>
<text x="249.3" y="204.4">12</text>
<text x="296" y="207.8">25</text>
<text x="325.8" y="204.4">13</text>
</g>
</svg>
